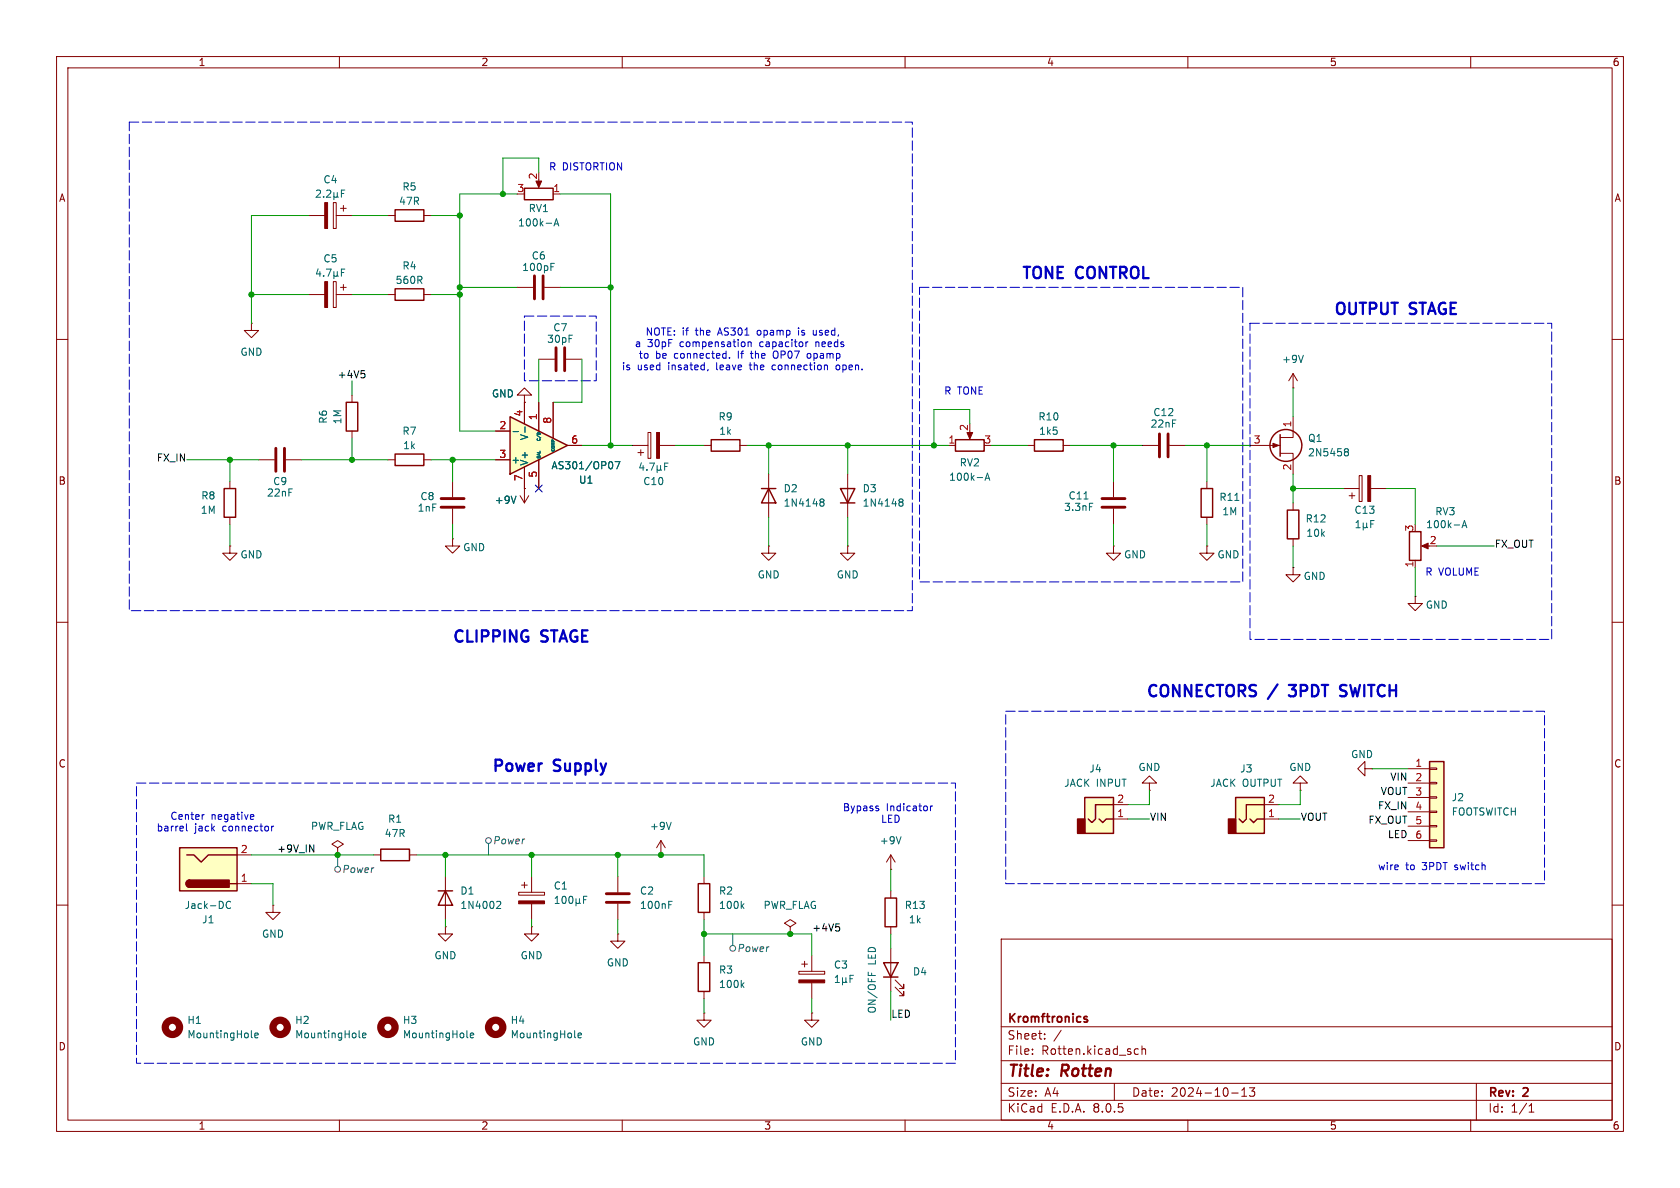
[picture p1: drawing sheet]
<svg xmlns="http://www.w3.org/2000/svg" width="297mm" height="210mm" viewBox="0 0 297 210" stroke-linecap="round" stroke-linejoin="round" font-family="sans-serif">
<g fill="none" stroke="#840000" stroke-width=".18">
<path d="M10 10h277v190h-277zM12 12h273v186h-273zM60 10v2M110 10v2M160 10v2M210 10v2M260 10v2M54.6 38.1h2.8M58.9 35.8h.5v4.6h-.5zM59.4 38.1h2.8M60.2 36.8h1M60.7 36.3v1"/>
<path d="M68.6 38.1h1.2M74.9 38.1h1.3M95.2 31.8v1M97.8 34.3h1.3M10 60h2M44.4 57.2v1.2h1.3l-1.3 1.3-1.2-1.3h1.2M44.4 57.2h.1M54.6 52.1h2.8M58.9 49.8h.5v4.6h-.5zM59.4 52.1h2.8M60.2 50.8h1M60.7 50.3v1"/>
<path d="M68.6 52.1h1.2M74.9 52.1h1.3M91.4 50.8h2.8M96.3 50.8h2.8M285 60h2M62.2 69.9v1.2M62.2 76.2v1.3M201.9 78.7h2.8M206.8 78.7h2.7M196.8 96.5v1.3h1.3l-1.3 1.3-1.2-1.3h1.2M196.8 96.5h.1M196.8 85.1v2.8"/>
<path d="M196.8 89.9v2.8M10 110h2M285 110h2M10 160h2M285 160h2M177 166h108v32h-108zM60 198v2M110 198v2M160 198v2M177 194.5h108M177 191.5h108M177 187.5h108"/>
<path d="M177 181.5h108M182.5 186.3v.1M182.5 185.5v.1M184.7 183.6v.1M184.7 182.8v.1M187.6 182.1l-1.3 2M197 191.5v3M200.7 186.3h.5M200.7 185.5h.5M201.9 185.5l.2-.1 .4 .1v.9M201.9 184.9v1.5M210 198v2"/>
<path d="M217.7 193.2h1.2M219.5 193.8h.9M219.5 192.7l.5-.4v1.5M220.9 192.3h.9l-.5 .6 .4 .1v.7l-.2 .1h-.4l-.2-.1M260 198v2M261 191.5v6.5M270.3 196.6h.9M270.3 195.5l.4-.4v1.5"/>
</g>
<path d="M191.7 179.8h.5M191.7 180.1l.4 .1 .2 .2-.1 .2-.4 .1" fill="none" stroke="#840000" stroke-width=".3"/>
<path d="M69.8 37.1h5.1v2h-5.1zM92.7 33.3h5.1v2h-5.1zM69.8 51.1h5.1v2h-5.1zM61.2 71.1h2v5.1h-2z" fill="none" stroke="#840000" stroke-width=".25"/>
<path d="M94.5 48.8v4M96 48.8v4M205 76.7v4.1M206.5 76.7v4.1M194.8 89.7h4.1M194.8 88.1h4.1" fill="none" stroke="#840000" stroke-width=".51"/>
<g fill="none" stroke="#006464" stroke-width=".18">
<path d="M55.9 33.7l.5-.1 .3 .4-.8 .9h.8M57.2 34.7v.2M57.8 33.7l.4-.1 .3 .4-.8 .9h.8M59 34.7l.2 .2h.2l.2-.2M59 34v1.3M59.6 34.7l.2 .2M59.6 34v.7M60.4 34.2h.4M61 33.6h-.6v1.3M97.9 39.9l.5-1.2 .4 1.2M98.1 39.6h.6M56.2 47.5l-.3 .9h.8"/>
<path d="M56.5 48v.8M57.2 48.7v.1M57.7 47.6h.8l-.5 1.2M59 48v1.3M59 48.7l.2 .1h.2l.2-.1M59.6 48v.7M59.6 48.7l.2 .1M60.4 48.2h.4M61 47.6h-.6v1.2M97.4 47.2h.4M97.4 46.6h.6M191.6 88.2h.8"/>
<path d="M192.6 89h.6"/>
</g>
<g fill="#840000" stroke="#840000" stroke-width=".18">
<path d="M57.4 35.8h.5v4.6h-.5z"/>
<path d="M94.7 32h1.1l-.6 1.1z"/>
<path d="M57.4 49.8h.5v4.6h-.5z"/>
</g>
<path d="M90.2 73.7l10.1 5-10.1 5.1z" fill="#ffffc2"/>
<path d="M90.2 73.7l10.1 5-10.1 5.1zM168.9 77.7h5.1v2.1h-5.1zM182.9 77.7h5.1v2.1h-5.1zM69.8 80.3h5.1v2h-5.1zM212.3 86.4h2.1v5h-2.1zM227.6 90.2h2v5.1h-2z" fill="none" stroke="#840000" stroke-width=".25"/>
<g fill="none" stroke="#840000" stroke-width=".18">
<path d="M87.6 76.2h2.6M92.7 69.9h1.3l-1.3-1.3-1.3 1.3h1.3v1.2M92.7 71.1h.1M92.7 71.1v3.8M95.2 71.1v5.1M95.2 63.5h2.8M97.8 71.1v6.4M100.1 63.5h2.8M100.3 78.7h2.6M167.6 78.7h1.3M171.4 76.2v1M181.6 78.7h1.3"/>
<path d="M188 78.7h1.2M68.6 81.3h1.2M74.9 81.3h1.3M87.6 81.3h2.6M92.7 82.6v3.8M95.2 81.3v5.1M213.4 96.5v1.3h1.2l-1.2 1.3-1.3-1.3h1.3M213.4 96.5h.1M213.4 85.1v1.3M213.4 91.4v1.3M228.6 88.9v1.3M228.6 95.3v1.2"/>
<path d="M228.6 100.3v1.3h1.3l-1.3 1.3-1.3-1.3h1.3M228.6 100.3h.1M91.7 157.7h4.6v.5h-4.6zM92.2 156.5h1M92.7 156v1M94 154.9v2.8M94 159.8v2.8"/>
</g>
<g fill="none" stroke="#006464" stroke-width=".18">
<path d="M90.7 76.3h1M92.8 75.5v.9M94.9 77l.7 .4M95 80h.5M95 76.6l.4-.1 .1 .3h-.5zM95.2 76.6v.2M95 80.7v.2h.5M95.5 80.2l-.5 .1 .5 .2M108.3 81.8v.8M108.7 81.6h.9l-.6 1.3M174.1 84.9l.5-1.3 .4 1.3M174.3 84.5h.6"/>
<path d="M218.3 88.5h.7M98.1 159.7h.8M98.1 158.8l.4-.4v1.3M99.5 158.6l.2-.2a.68 .68 0 0 1 .4 .7 .68 .68 0 0 1-.4 .6l-.2-.1-.1-.4zM100.7 158.6l.2-.2a.68 .68 0 0 1 .4 .7 .68 .68 0 0 1-.4 .6l-.2-.1-.1-.4zM101.8 159.5l.2 .2h.3l.1-.2M101.8 158.9v1.2M102.4 159.5l.2 .2M102.4 158.9v.6M103.2 159h.4M103.8 158.4h-.6v1.3M44.4 183.3l.2 .2"/>
<path d="M45 183l.6-.1v-.2l-.4-.1-.2 .2 .1 .6h.5"/>
</g>
<path d="M98.3 61.5v4M99.8 61.5v4" fill="none" stroke="#840000" stroke-width=".51"/>
<g fill="#840000" stroke="#840000" stroke-width=".18">
<path d="M170.9 76.5h1.1l-.6 1.1z"/>
<path d="M91.7 159.3h4.6v.5h-4.6z"/>
</g>
<circle cx="30.5" cy="181.6" r="1.27" fill="none" stroke="#840000" stroke-width="1.3"/>
<path d="M31.7 149.9h10.2v7.6h-10.2z" fill="#ffffc2"/>
<g fill="none" stroke="#840000" stroke-width=".25">
<path d="M226.3 76.8v3.8M39.6 86.4h2.1v5h-2.1zM249.2 94h2v5.1h-2zM31.7 149.9h10.2v7.6h-10.2zM33 151.1h1.3l1.3 1.3 1.2-1.3h5.1M33.5 155.6a.64 .64 0 0 0-.6 .6 .64 .64 0 0 0 .6 .6M40.6 156.2h1.3M67.3 150.1h5.1v2h-5.1zM77.5 157.5h2.5M78.7 157.5l1.3 2.5h-2.5zM123.4 156.2h2.1v5.1h-2.1zM156.5 158.8h2v5h-2z"/>
<path d="M123.4 170.2h2.1v5.1h-2.1zM156.2 170.2h2.5l-1.2 2.5zM156.2 172.7h2.5"/>
<circle cx="227.3" cy="78.7" r="2.82"/>
</g>
<g fill="#840000" stroke="#840000" stroke-width=".25">
<path d="M33.1 155.8l.4-.2v1.2a.63 .63 0 0 1-.6-.3 .63 .63 0 0 1 .2-.7z"/>
<path d="M33.5 155.6h7v1.2h-7z"/>
</g>
<g fill="none" stroke="#840000" stroke-width=".18">
<path d="M221 78.7h5.3M228.6 68.6h.1M228.6 73.7v3.6h-2.3M228.6 66l-.8 1.3M228.6 66v2.6M228.6 66l.8 1.3M40.6 96.5v1.3h1.3l-1.3 1.3-1.2-1.3h1.2M40.6 96.5h.1M40.6 85.1v1.3M40.6 91.4v1.3M45.7 81.3h2.8M50.5 81.3h2.8"/>
<path d="M80 95.3v1.2h1.3l-1.3 1.3-1.3-1.3h1.3M80 95.3h.1M80 85.1v2.8M80 89.9v2.8M91.9 87.6l.8 1.3M92.7 86.4h.1M92.7 86.4v2.5M93.5 87.6l-.8 1.3M135.9 96.5v1.3h1.3l-1.3 1.3-1.3-1.3h1.3M135.9 96.5h.1M149.9 96.5v1.3h1.2l-1.2 1.3-1.3-1.3h1.3M149.9 96.5h.1"/>
<path d="M226.3 80.1h2.3v3.7M237.5 86.4h2.8M238.5 87.6h1M239 87.1v1M240.3 84.1h.5v4.5h-.5zM242.3 86.4h2.8M250.2 99.1v1.2M251.7 96.5h1M250.2 105.4v1.3h1.3l-1.3 1.3-1.3-1.3h1.3M250.2 105.4h.1M41.9 156.2h2.5M41.9 151.1h2.5"/>
<path d="M59.7 149.9l1-.7-1-.6-1 .6 1 .7v1.2M59.7 151.1h.1M66 151.1h1.3M72.4 151.1h1.3M78.7 154.9v7.7M109.2 154.9v2.8M109.2 159.8v2.8M116.8 151.1h.1M116.8 148.6l-.7 1.3M116.8 148.6v2.5M116.8 148.6l.8 1.3M124.5 154.9v1.3"/>
<path d="M157.5 153.7h.1M157.5 151.1v2.6M157.5 157.5v1.3M157.5 151.1l-.8 1.3M157.5 151.1l.7 1.3M48.3 160v1.3h1.2l-1.2 1.3-1.3-1.3h1.3M48.3 160h.1M78.7 163.8v1.3h1.3l-1.3 1.3-1.2-1.3h1.2M78.7 163.8h.1M94 163.8v1.3h1.2l-1.2 1.3-1.3-1.3h1.3M94 163.8h.1M109.2 165.1v1.3h1.3l-1.3 1.2-1.3-1.2h1.3"/>
<path d="M109.2 165.1h.1M124.5 179.1v1.2h1.2l-1.2 1.3-1.3-1.3h1.3M124.5 179.1h.1M124.5 161.3v1.3M124.5 168.9v1.3M124.5 175.3v1.2M139.7 163.8l1-.6-1-.6-1 .6 1 .6v1.3M139.7 165.1h.1M141.2 171.7h4.6v.5h-4.6zM141.7 170.4h1M142.2 169.9v1M143.5 179.1v1.2h1.3l-1.3 1.3-1.3-1.3h1.3"/>
<path d="M143.5 179.1h.1M143.5 168.9v2.8M143.5 173.7v2.8M157.5 163.8v1.3M157.5 167.6v7.7M158.2 174.5l1.6 1.5v-.7v.7h-.8M158.2 173.2l1.6 1.6v-.8v.8h-.8"/>
</g>
<g fill="none" stroke="#006464" stroke-width=".18">
<path d="M230.4 62.8l-.4 1.3M237.8 79.8l.1 .1M237.8 79.4l.3-.1 .2 .1 .1 .2-.3 .3M237.9 79.9h.2M237.9 79.9h-.1M238.1 79.9l.3 .2-.1 .4-.2 .1-.3-.1M91.2 87.7l-.4 1.3M239.7 93.3h.8M239.7 92.4l.4-.4v1.3M241 93.1l.2 .2h.2l.2-.2M241 92.4v1.3M241.6 93.1l.2 .2"/>
<path d="M241.6 92.4v.7M242.3 92.6h.5M242.9 92h-.6v1.3M258.5 93.3l.4-1.3 .4 1.3M258.6 92.9h.6M40.8 159.5a.6 .6 0 0 0-.9 .4 .6 .6 0 0 0 .6 .7l.3-.1M88 159.3l.4 .1 .1 .3-.8 .9h.8M118.2 159.3h.6M118.2 159.9h.4M118.7 145.4l-.5 1.2M131.5 159.8l-.5 .4M159.3 147.9l-.4 1.3"/>
<path d="M131.2 174.1l.3 .5M131.2 160.1l.3 .5M131.5 173.7l-.5 .5M147.7 173.7h.7M147.7 172.8l.3-.4v1.3M148.9 173.5l.2 .2h.3l.1-.2M148.9 172.8v1.3M149.5 173.5l.2 .2M149.5 172.8v.7M150.3 173h.4M150.9 172.4h-.6v1.3M153.5 171.8v.6"/>
<path d="M63.5 183.3l.2 .2M64.1 183l.6-.1-.1-.2-.3-.1-.2 .2 .1 .6h.4M82.5 183.3l.2 .2M83.1 183l.6-.1v-.2l-.4-.1-.2 .2 .1 .6h.5M101.6 183.3l.2 .2M102.2 183l.6-.1-.1-.2-.3-.1-.2 .2 .1 .6h.4"/>
</g>
<g fill="none" stroke="#840000" stroke-width="1.3">
<circle cx="49.5" cy="181.6" r="1.27"/>
<circle cx="68.6" cy="181.6" r="1.27"/>
<circle cx="87.6" cy="181.6" r="1.27"/>
</g>
<g fill="#840000" stroke="#840000" stroke-width=".18">
<path d="M241.8 84.1h.5v4.5h-.5z"/>
<path d="M141.2 173.2h4.6v.5h-4.6z"/>
<path d="M251.3 96.5l1.2-.5v1z"/>
<path d="M225 78.4l1.1 .3-1.1 .4z"/>
</g>
<path d="M48.8 79.2v4.1M50.3 79.2v4.1M78 89.7h4M78 88.1h4M107.2 159.5h4.1M107.2 158h4.1" fill="none" stroke="#840000" stroke-width=".51"/>
<path d="M252.7 134.6h2.6v15.3h-2.6z" fill="#ffffc2"/>
<g fill="none" stroke="#840000" stroke-width=".18">
<path d="M135.9 83.8v7.6M149.9 83.8v7.6M229.9 138.4h1.2l-1.2-1.2-1.3 1.2h1.3v1.3M229.9 139.7h.1M241.3 135.9v-1.3l-1.3 1.3 1.3 1.3v-1.3h1.3M242.6 135.9h.1M248.9 135.9h3.8M248.9 138.4h3.8M252.7 138.3h1.3v.3h-1.3zM252.7 135.8h1.3v.2h-1.3zM248.9 141h3.8M248.9 143.5h3.8"/>
<path d="M248.9 146.1h3.8M248.9 148.6h3.8M252.7 148.5h1.3v.2h-1.3zM252.7 145.9h1.3v.3h-1.3zM252.7 143.4h1.3v.2h-1.3zM252.7 140.8h1.3v.3h-1.3z"/>
</g>
<path d="M134.6 86.4h2.6M135.9 86.4l1.3 2.5h-2.6zM148.6 86.4h2.5l-1.2 2.5zM148.6 88.9h2.5M252.7 134.6h2.6v15.3h-2.6z" fill="none" stroke="#840000" stroke-width=".25"/>
<path d="M145.1 88.7l.1 .1M145.1 88.3l.3-.1 .2 .1 .1 .2-.3 .3M145.2 88.8h.2M145.2 88.8h-.1M145.4 88.8l.3 .2-.1 .4-.2 .1-.3-.1M159 88.3l.4-.1 .2 .1v.2l-.2 .3M159 88.7l.2 .1M159.2 88.8h.2M159.2 88.8h-.2M159.4 88.8l.2 .2v.4l-.2 .1-.4-.1" fill="none" stroke="#006464" stroke-width=".18"/>
<path d="M191.8 141h5v6.3h-5z" fill="#ffffc2"/>
<path d="M190.5 144.8h1.3v2.5h-1.3z" fill="#840000" stroke="#840000" stroke-width=".25"/>
<path d="M125.7 77.7h5.1v2.1h-5.1zM191.8 141h5v6.3h-5zM194.3 144.8l.6 .6 .7-.6h1.2M196.8 142.2h-3.1v2.6l-.7 .6-.6-.6" fill="none" stroke="#840000" stroke-width=".25"/>
<path d="M111.8 78.7h2.8M113.3 79.5v1M114.6 76.5h.5v4.5h-.5zM116.6 78.7h2.8M124.5 78.7h1.2M130.8 78.7h1.3M112.8 80h1M203.2 138.4h1.3l-1.3-1.2-1.3 1.2h1.3v1.3M203.2 139.7h.1M196.8 144.8h2.6M196.8 142.2h2.6" fill="none" stroke="#840000" stroke-width=".18"/>
<path d="M116.1 76.5h.5v4.5h-.5z" fill="#840000" stroke="#840000" stroke-width=".18"/>
<path d="M113.4 81.8l-.3 .9h.8M113.7 82.3v.8M114.4 83v.1M114.8 81.9h.9l-.6 1.2M116.2 82.3v1.3M116.2 82.9l.2 .2h.2l.2-.2M116.8 82.9l.2 .2M116.8 82.3v.6M117.5 82.5h.4M118.1 81.9h-.6v1.2" fill="none" stroke="#006464" stroke-width=".18"/>
<path d="M218.4 141h5.1v6.3h-5.1z" fill="#ffffc2"/>
<path d="M217.2 144.8h1.2v2.5h-1.2z" fill="#840000" stroke="#840000" stroke-width=".25"/>
<path d="M218.4 141h5.1v6.3h-5.1zM221 144.8l.6 .6 .6-.6h1.3M223.5 142.2h-3.2v2.6l-.6 .6-.6-.6" fill="none" stroke="#840000" stroke-width=".25"/>
<path d="M87.6 76.2h2.6M92.7 71.1h.1M92.7 71.1v3.8M95.2 71.1v5.1M97.8 71.1v6.4M100.3 78.7h2.6M87.6 81.3h2.6M92.7 86.4h.1M92.7 82.6v3.8M95.2 81.3v5.1M223.5 144.8h2.6M223.5 142.2h2.6" fill="none" stroke="#840000" stroke-width=".18"/>
<g fill="none" stroke="#484848" stroke-width=".18">
<path d="M59.7 151.1v2.1M86.4 149.1v2M129.5 165.1v2"/>
<circle cx="59.7" cy="153.7" r=".51"/>
<circle cx="86.4" cy="148.6" r=".51"/>
<circle cx="129.5" cy="167.6" r=".51"/>
</g>
<path d="M63.9 65.5h.6M64.3 66l.2 .3v.3l-.2 .2M54.8 149.3l.7 1.3v-1.3M147.8 163.3h.6M148.2 163.8l.2 .2v.3l-.2 .3" fill="none" stroke="#0f0f0f" stroke-width=".18"/>
<g fill="none" stroke="#0000c2" stroke-width=".18">
<path d="M141.2 58v.1M141.2 58.4v.8M143.8 58.4v.7l.3 .1M125.2 65.3l-.1 .3M129 63.2v.1M132.3 60.4v.9M132.3 60.6l.1-.2 .3 .1 .1 .8M136.7 62.5v.4l.2 .4M136.7 64.5l-.2 .3v.3l.2 .3M142.5 60.4v.9M142.8 60.4l-.3 .3M143.1 62.5h-.3l-.1 .2v.5l.4 .1"/>
<path d="M146.2 64.6l.1 .8M147.9 64.6l-.1 .5 .1 .2 .3 .1M33 145.6v1.1l.1 .2M36.1 144l-.2 .1M44.4 144l.4 .1 .1 .2-.6 .1M44.8 144.8h-.4M48 146v.9M48.4 146l-.4 .3M155.2 142.9l.2 .2-.2 .2M155.2 142.5h.1M164.5 142.5v.8M164.9 142.5l-.4 .2"/>
</g>
<path d="M227.9 121.1h1.2M227.9 122.9v.1M236.9 123l.8 .1M237.8 121.1h-.5a.49 .49 0 0 0-.4 .5 .49 .49 0 0 0 .4 .4l.4 .1" fill="none" stroke="#0000c2" stroke-width=".4"/>
<path d="M22.9 21.6h138.4v86.4h-138.4zM92.7 55.9h12.7v11.4h-12.7zM162.6 50.8h57.1v52.1h-57.1zM221 57.2h53.3v55.8h-53.3zM24.1 138.4h144.8v49.6h-144.8zM177.8 125.7h95.2v30.5h-95.2z" fill="none" stroke="#0000c2" stroke-width=".18" stroke-dasharray="1.7 .6"/>
<g fill="none" stroke="#009600" stroke-width=".18">
<path d="M54.6 38.1h-10.2v19.1M62.2 38.1h6.4M76.2 38.1h5.1M91.4 34.3h-10.1v41.9h6.3M95.2 30.5v-2.6h-6.3v6.4M99.1 34.3h8.8v44.4M44.4 52.1h10.2M62.2 52.1h6.4M76.2 52.1h5.1M81.3 50.8h10.1M99.1 50.8h8.8M62.2 67.3v2.6"/>
<path d="M62.2 77.5v3.8M95.2 63.5v7.6M102.9 78.7h8.9M102.9 63.5v7.6h-5.1M119.4 78.7h5.1M132.1 78.7h35.5M135.9 78.7v5.1M149.9 78.7v5.1M171.4 74.9v-2.5h-6.3v6.3M175.3 78.7h6.3M189.2 78.7h12.7M196.8 78.7v6.4"/>
<path d="M209.5 78.7h11.5M213.4 78.7v6.4M228.6 68.6v5.1M33 81.3h12.7M40.6 81.3v3.8M40.6 92.7v3.8M53.3 81.3h15.3M76.2 81.3h11.4M80 81.3v3.8M80 92.7v2.6M135.9 91.4v5.1M149.9 91.4v5.1"/>
<path d="M196.8 92.7v3.8M213.4 92.7v3.8M228.6 86.4h8.9M228.6 83.8v5.1M228.6 96.5v3.8M245.1 86.4h5.1v6.3M254 96.5h10.2M250.2 100.3v5.1M203.2 139.7v2.5h-3.8M229.9 139.7v2.5h-3.8M242.6 135.9h6.3M44.4 151.1h21.6"/>
<path d="M44.4 156.2h3.9v3.8M73.7 151.1h50.8v3.8M78.7 151.1v3.8M94 151.1v3.8M109.2 151.1v3.8M157.5 153.7v3.8M199.4 144.8h3.8M226.1 144.8h3.8M78.7 162.6v1.2M94 162.6v1.2M109.2 162.6v2.5M124.5 165.1h19v3.8"/>
<path d="M124.5 162.6v6.3M124.5 176.5v2.6M143.5 176.5v2.6M157.5 165.1v2.5M157.5 175.3v5"/>
</g>
<path d="M94.6 85.8l1.3 1.2M95.9 85.8l-1.3 1.2" fill="none" stroke="#000084" stroke-width=".18"/>
<path d="M90.7 76.3h1M92.8 75.5v.9M94.9 77l.7 .4M95 80h.5M95 76.6l.4-.1 .1 .3h-.5zM95.2 76.6v.2M91.2 87.7l-.4 1.3M95 80.7v.2h.5M95.5 80.2l-.5 .1 .5 .2M108.3 81.8v.8M108.7 81.6h.9l-.6 1.3" fill="none" stroke="#006464" stroke-width=".18"/>
<g fill="#009600" stroke="#009600" stroke-width=".18">
<circle cx="44.4" cy="52.1" r=".46"/>
<circle cx="80" cy="81.3" r=".46"/>
<circle cx="62.2" cy="81.3" r=".46"/>
<circle cx="94" cy="151.1" r=".46"/>
<circle cx="40.6" cy="81.3" r=".46"/>
<circle cx="78.7" cy="151.1" r=".46"/>
<circle cx="59.7" cy="151.1" r=".46"/>
<circle cx="116.8" cy="151.1" r=".46"/>
<circle cx="109.2" cy="151.1" r=".46"/>
<circle cx="165.1" cy="78.7" r=".46"/>
<circle cx="135.9" cy="78.7" r=".46"/>
<circle cx="149.9" cy="78.7" r=".46"/>
<circle cx="228.6" cy="86.4" r=".46"/>
<circle cx="213.4" cy="78.7" r=".46"/>
<circle cx="196.8" cy="78.7" r=".46"/>
<circle cx="107.9" cy="50.8" r=".46"/>
<circle cx="88.9" cy="34.3" r=".46"/>
<circle cx="107.9" cy="78.7" r=".46"/>
<circle cx="139.7" cy="165.1" r=".46"/>
<circle cx="124.5" cy="165.1" r=".46"/>
<circle cx="81.3" cy="52.1" r=".46"/>
<circle cx="81.3" cy="50.8" r=".46"/>
<circle cx="81.3" cy="38.1" r=".46"/>
</g>
<g font-size="2.8" fill="#0000c2">
<text x="180.4" y="49.9">TONE</text>
<text x="190.2" y="49.9">CONTROL</text>
<text x="235.6" y="56.2">OUTPUT</text>
<text x="249.2" y="56.2">STAGE</text>
<text x="79.8" y="114.1">CLIPPING</text>
<text x="95.7" y="114.1">STAGE</text>
<text x="202.4" y="123.8">CONNECTORS</text>
<text x="224.3" y="123.8">/</text>
<text x="228.8" y="123.8">3PDT</text>
<text x="238.5" y="123.8">SWITCH</text>
<text x="86.7" y="137">Power</text>
<text x="97.9" y="137">Supply</text>
</g>
<g font-size="2.8" fill="#840000">
<text x="178" y="190.9">Title:</text>
<text x="187.7" y="190.9">Rotten</text>
</g>
<g font-size="2.1" fill="#840000">
<text x="178" y="184">Sheet:</text>
<text x="178" y="181.2">Kromftronics</text>
<text x="178" y="186.7">File:</text>
<text x="184.1" y="186.7">Rotten.kicad_sch</text>
<text x="178" y="196.9">KiCad</text>
<text x="178" y="194.1">Size:</text>
<text x="184.7" y="194.1">A4</text>
<text x="185.7" y="196.9">E.D.A.</text>
<text x="193.3" y="196.9">8.0.5</text>
<text x="200" y="194.1">Date:</text>
<text x="207" y="194.1">2024-10-13</text>
<text x="263" y="194.3">Rev:</text>
<text x="263" y="196.9">Id:</text>
<text x="267.1" y="196.9">1/1</text>
<text x="269.4" y="194.3">2</text>
</g>
<g font-size="1.8" fill="#840000">
<text x="35" y="11.9">1</text>
<text x="85" y="11.9">2</text>
<text x="135" y="11.9">3</text>
<text x="185" y="11.9">4</text>
<text x="235" y="11.9">5</text>
<text x="285" y="11.9">6</text>
<text x="10.3" y="35.9">A</text>
<text x="285.3" y="35.9">A</text>
<text x="10.3" y="85.9">B</text>
<text x="285.3" y="85.9">B</text>
<text x="10.3" y="135.9">C</text>
<text x="285.3" y="135.9">C</text>
<text x="10.3" y="185.9">D</text>
<text x="285.3" y="185.9">D</text>
<text x="35" y="199.9">1</text>
<text x="85" y="199.9">2</text>
<text x="135" y="199.9">3</text>
<text x="185" y="199.9">4</text>
<text x="235" y="199.9">5</text>
<text x="285" y="199.9">6</text>
</g>
<g font-size="1.8" fill="#006464">
<text x="57.1" y="32.6">C4</text>
<text x="71" y="33.9">R5</text>
<text x="70.4" y="36.4">47R</text>
<text x="91.5" y="40.2">100k-A</text>
<text x="93.4" y="37.7">RV1</text>
<text x="57.1" y="46.6">C5</text>
<text x="71" y="47.9">R4</text>
<text x="93.9" y="46.1">C6</text>
<text x="69.8" y="50.4">560R</text>
<text x="92.2" y="48.1">100pF</text>
<text x="97.7" y="58.8">C7</text>
<text x="42.4" y="63.1">GND</text>
<text x="96.6" y="60.8">30pF</text>
<text x="226.6" y="64.4">+9V</text>
<text x="86.9" y="70.5">GND</text>
<text x="58" y="75" transform="rotate(-90 58 75)">R6</text>
<text x="60.6" y="75.1" transform="rotate(-90 60.6 75.1)">1M</text>
<text x="71" y="77.1">R7</text>
<text x="93.6" y="77.9" transform="rotate(-90 93.6 77.9)">V-</text>
<text x="126.9" y="74.5">R9</text>
<text x="127" y="77.1">1k</text>
<text x="183.5" y="74.5">R10</text>
<text x="183.6" y="77.1">1k5</text>
<text x="203.3" y="75.8">22nF</text>
<text x="203.8" y="73.8">C12</text>
<text x="71.2" y="79.6">1k</text>
<text x="90.3" y="82.1">+</text>
<text x="93.6" y="82.4" transform="rotate(-90 93.6 82.4)">V+</text>
<text x="97.4" y="83.2">AS301/OP07</text>
<text x="169.6" y="82.7">RV2</text>
<text x="231.1" y="78.3">Q1</text>
<text x="231.1" y="80.9">2N5458</text>
<text x="35.5" y="88.5">R8</text>
<text x="47.1" y="88">22nF</text>
<text x="48.2" y="86">C9</text>
<text x="74.2" y="88.6">C8</text>
<text x="87.4" y="89.3">+9V</text>
<text x="102.3" y="85.7">U1</text>
<text x="113.6" y="86">C10</text>
<text x="138.4" y="87.2">D2</text>
<text x="138.4" y="89.8">1N4148</text>
<text x="152.4" y="87.2">D3</text>
<text x="152.4" y="89.8">1N4148</text>
<text x="167.7" y="85.2">100k-A</text>
<text x="188.8" y="88.5">C11</text>
<text x="215.5" y="88.7">R11</text>
<text x="35.4" y="91">1M</text>
<text x="73.7" y="90.7">1nF</text>
<text x="188" y="90.5">3.3nF</text>
<text x="216" y="91.3">1M</text>
<text x="230.7" y="92.6">R12</text>
<text x="230.8" y="95.1">10k</text>
<text x="239.4" y="91">C13</text>
<text x="252" y="93.6">100k-A</text>
<text x="253.6" y="91.3">RV3</text>
<text x="42.4" y="98.9">GND</text>
<text x="81.8" y="97.6">GND</text>
<text x="198.6" y="98.9">GND</text>
<text x="215.1" y="98.9">GND</text>
<text x="133.9" y="102.5">GND</text>
<text x="147.8" y="102.5">GND</text>
<text x="230.4" y="102.7">GND</text>
<text x="252" y="107.8">GND</text>
<text x="192.5" y="136.8">J4</text>
<text x="201.2" y="136.5">GND</text>
<text x="219.2" y="136.8">J3</text>
<text x="227.8" y="136.5">GND</text>
<text x="238.8" y="134.2">GND</text>
<text x="188" y="139.3">JACK</text>
<text x="193.8" y="139.3">INPUT</text>
<text x="213.9" y="139.3">JACK</text>
<text x="219.6" y="139.3">OUTPUT</text>
<text x="256.6" y="141.8">J2</text>
<text x="54.9" y="146.9">PWR_FLAG</text>
<text x="67.9" y="148.2">47R</text>
<text x="68.5" y="145.6">R1</text>
<text x="114.8" y="146.9">+9V</text>
<text x="155.4" y="149.5">+9V</text>
<text x="256.6" y="144.4">FOOTSWITCH</text>
<text x="32.6" y="160.9">Jack-DC</text>
<text x="81.3" y="158.3">D1</text>
<text x="81.3" y="160.9">1N4002</text>
<text x="97.8" y="157.5">C1</text>
<text x="113" y="158.3">C2</text>
<text x="113" y="160.9">100nF</text>
<text x="127" y="158.3">R2</text>
<text x="127" y="160.9">100k</text>
<text x="134.9" y="160.9">PWR_FLAG</text>
<text x="159.9" y="160.9">R13</text>
<text x="35.6" y="163.4">J1</text>
<text x="46.2" y="166">GND</text>
<text x="160.6" y="163.4">1k</text>
<text x="76.7" y="169.8">GND</text>
<text x="91.9" y="169.8">GND</text>
<text x="107.2" y="171">GND</text>
<text x="127" y="172.3">R3</text>
<text x="147.3" y="171.4">C3</text>
<text x="155" y="170.6" transform="rotate(-90 155 170.6)">LED</text>
<text x="161.3" y="172.6">D4</text>
<text x="127" y="174.9">100k</text>
<text x="155" y="179.3" transform="rotate(-90 155 179.3)">ON/OFF</text>
<text x="33" y="181.2">H1</text>
<text x="33" y="183.7">MountingHole</text>
<text x="52.1" y="181.2">H2</text>
<text x="52.1" y="183.7">MountingHole</text>
<text x="71.1" y="181.2">H3</text>
<text x="71.1" y="183.7">MountingHole</text>
<text x="90.2" y="181.2">H4</text>
<text x="90.2" y="183.7">MountingHole</text>
<text x="122.4" y="185">GND</text>
<text x="141.5" y="185">GND</text>
</g>
<g font-size="1.8" fill="#a90000">
<text x="91.4" y="34">3</text>
<text x="95" y="31.8" transform="rotate(-90 95 31.8)">2</text>
<text x="97.7" y="34">1</text>
<text x="88.2" y="75.9">2</text>
<text x="92.5" y="73.7" transform="rotate(-90 92.5 73.7)">4</text>
<text x="95" y="74.4" transform="rotate(-90 95 74.4)">1</text>
<text x="97.5" y="75" transform="rotate(-90 97.5 75)">8</text>
<text x="171.2" y="76.3" transform="rotate(-90 171.2 76.3)">2</text>
<text x="228.3" y="75.6" transform="rotate(-90 228.3 75.6)">1</text>
<text x="88.2" y="81">3</text>
<text x="100.9" y="78.5">6</text>
<text x="167.6" y="78.5">1</text>
<text x="173.9" y="78.5">3</text>
<text x="221.5" y="78.5">3</text>
<text x="228.3" y="83.3" transform="rotate(-90 228.3 83.3)">2</text>
<text x="92.5" y="85.2" transform="rotate(-90 92.5 85.2)">7</text>
<text x="95" y="84.5" transform="rotate(-90 95 84.5)">5</text>
<text x="249.9" y="94.1" transform="rotate(-90 249.9 94.1)">3</text>
<text x="249.9" y="100.4" transform="rotate(-90 249.9 100.4)">1</text>
<text x="252.7" y="96.3">2</text>
<text x="250.1" y="135.6">1</text>
<text x="197.4" y="142">2</text>
<text x="224.1" y="142">2</text>
<text x="250.1" y="138.2">2</text>
<text x="250.1" y="143.3">4</text>
<text x="197.4" y="144.5">1</text>
<text x="224.1" y="144.5">1</text>
<text x="250.1" y="145.8">5</text>
<text x="250.1" y="148.3">6</text>
<text x="42.5" y="156">1</text>
<text x="42.5" y="150.9">2</text>
</g>
<g font-size="1.8" fill="#0000c2">
<text x="97" y="30.3">R DISTORTION</text>
<text x="114" y="59.5">NOTE: if</text>
<text x="123.1" y="59.5">the</text>
<text x="127.2" y="59.5">AS301</text>
<text x="134.3" y="59.5">opamp</text>
<text x="141.8" y="59.5">is</text>
<text x="144.6" y="59.5">used,</text>
<text x="109.8" y="65.7">is</text>
<text x="112.1" y="61.6">a</text>
<text x="112.6" y="65.7">used</text>
<text x="112.8" y="63.6">to</text>
<text x="114.5" y="61.6">30pF</text>
<text x="115.9" y="63.6">be</text>
<text x="118.2" y="65.7">insated,</text>
<text x="119.3" y="63.6">connected.</text>
<text x="120.3" y="61.6">compensation</text>
<text x="126.9" y="65.7">leave</text>
<text x="130.7" y="63.6">If</text>
<text x="133" y="65.7">the</text>
<text x="133.2" y="63.6">the</text>
<text x="134.6" y="61.6">capacitor</text>
<text x="137.2" y="65.7">connection</text>
<text x="137.4" y="63.6">OP07</text>
<text x="143.6" y="63.6">opamp</text>
<text x="144.6" y="61.6">needs</text>
<text x="148.7" y="65.7">open.</text>
<text x="166.8" y="70">R TONE</text>
<text x="251.9" y="102">R VOLUME</text>
<text x="148.9" y="143.6">Bypass</text>
<text x="156.7" y="143.6">Indicator</text>
<text x="27.6" y="147.2">barrel</text>
<text x="30" y="145.1">Center</text>
<text x="34.4" y="147.2">jack</text>
<text x="37.3" y="145.1">negative</text>
<text x="39.4" y="147.2">connector</text>
<text x="155.7" y="145.7">LED</text>
<text x="243.5" y="154">wire</text>
<text x="248.5" y="154">to</text>
<text x="251.5" y="154">3PDT</text>
<text x="257.4" y="154">switch</text>
</g>
<g font-size="1.8" fill="#0f0f0f">
<text x="59.6" y="67">+4V5</text>
<text x="27.6" y="81.8">FX_IN</text>
<text x="264.2" y="97">FX_OUT</text>
<text x="243.5" y="143.2">FX_IN</text>
<text x="244" y="140.6">VOUT 3</text>
<text x="245.7" y="138.1">VIN</text>
<text x="203.2" y="145.3">VIN</text>
<text x="229.9" y="145.3">VOUT</text>
<text x="241.8" y="145.7">FX_OUT</text>
<text x="245.3" y="148.2">LED</text>
<text x="48.9" y="150.8">+9V_IN</text>
<text x="143.5" y="164.8">+4V5</text>
<text x="157.5" y="180">LED</text>
</g>
<g font-size="1.8" fill="#484848">
<text x="87.1" y="149.5">Power</text>
<text x="60.4" y="154.5">Power</text>
<text x="130.2" y="168.5">Power</text>
</g>
<g font-size=".7" fill="#006464">
<text x="95.7" y="81.2" transform="rotate(-90 95.7 81.2)">BAL</text>
<text x="95.7" y="78.2" transform="rotate(-90 95.7 78.2)">C/B</text>
<text x="98.3" y="80.1" transform="rotate(-90 98.3 80.1)">COMP</text>
</g>
</svg>
